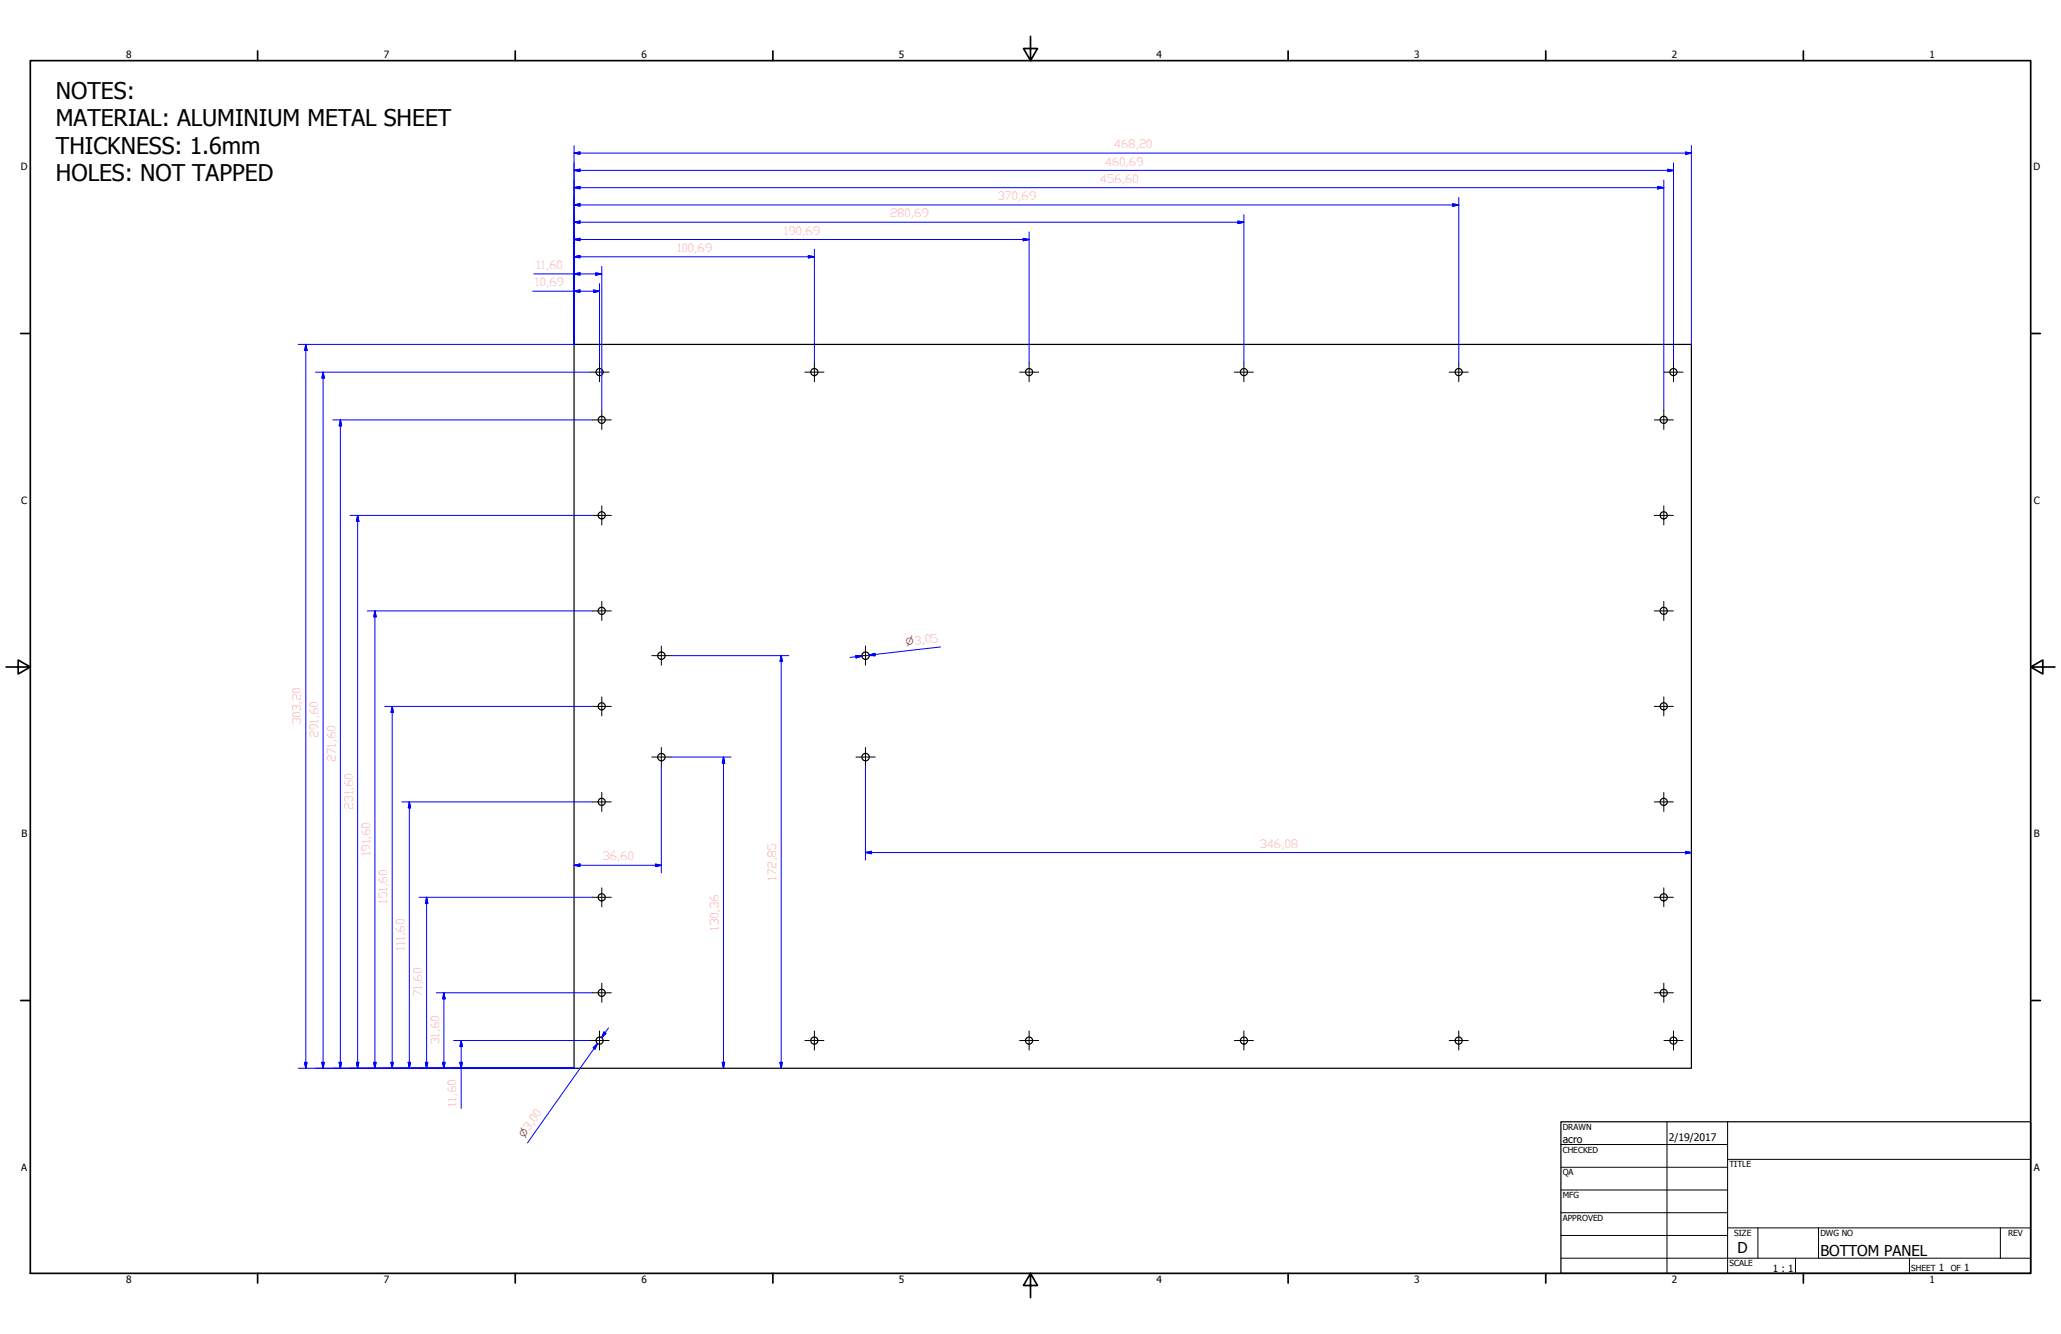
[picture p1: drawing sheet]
<svg xmlns="http://www.w3.org/2000/svg" width="864mm" height="559mm" viewBox="0 0 864 559" stroke-linecap="round" stroke-linejoin="round" font-family="sans-serif">
<!-- layer: Visible (ISO) -->
<g fill="none" stroke="#000" stroke-width=".51">
<path d="M240.5 144.3h468.2v303.2h-468.2z"/>
<circle cx="251.2" cy="155.9" r="1.49"/>
<circle cx="341.2" cy="155.9" r="1.49"/>
<circle cx="431.2" cy="155.9" r="1.49"/>
<circle cx="521.2" cy="155.9" r="1.49"/>
<circle cx="611.2" cy="155.9" r="1.49"/>
<circle cx="701.2" cy="155.9" r="1.49"/>
<circle cx="252.1" cy="175.9" r="1.49"/>
<circle cx="697.1" cy="175.9" r="1.49"/>
<circle cx="252.1" cy="215.9" r="1.49"/>
<circle cx="697.1" cy="215.9" r="1.49"/>
<circle cx="252.1" cy="255.9" r="1.49"/>
<circle cx="697.1" cy="255.9" r="1.49"/>
<circle cx="277.1" cy="274.7" r="1.56"/>
<circle cx="362.7" cy="274.7" r="1.56"/>
<circle cx="252.1" cy="295.9" r="1.49"/>
<circle cx="697.1" cy="295.9" r="1.49"/>
<circle cx="277.1" cy="317.2" r="1.56"/>
<circle cx="362.7" cy="317.2" r="1.56"/>
<circle cx="252.1" cy="335.9" r="1.49"/>
<circle cx="697.1" cy="335.9" r="1.49"/>
<circle cx="252.1" cy="375.9" r="1.49"/>
<circle cx="697.1" cy="375.9" r="1.49"/>
<circle cx="252.1" cy="415.9" r="1.49"/>
<circle cx="697.1" cy="415.9" r="1.49"/>
<circle cx="251.2" cy="435.9" r="1.49"/>
<circle cx="341.2" cy="435.9" r="1.49"/>
<circle cx="431.2" cy="435.9" r="1.49"/>
<circle cx="521.2" cy="435.9" r="1.49"/>
<circle cx="611.2" cy="435.9" r="1.49"/>
<circle cx="701.2" cy="435.9" r="1.49"/>
</g>
<!-- layer: Border (ANSI) -->
<g fill="none" stroke="#000" stroke-width=".7">
<path d="M431.8 15.2v10.2l-2.9-5.1h5.8l-2.9 5.1M12.7 25.4h838.2v508h-838.2zM107.9 21.3v4.1M215.9 21.3v4.1M323.8 21.3v4.1M539.8 21.3v4.1M647.7 21.3v4.1M755.6 21.3v4.1M8.6 139.7h4.1M850.9 139.7h4.1M2.5 279.4h10.2l-5.1-2.9v5.8l5.1-2.9M850.9 279.4l5.1 2.9v-5.8l-5.1 2.9h10.2"/>
<path d="M8.6 419.1h4.1M850.9 419.1h4.1M107.9 533.4v4.1M215.9 533.4v4.1M323.8 533.4v4.1M431.8 533.4l2.9 5.1h-5.8l2.9-5.1v10.2M539.8 533.4v4.1M647.7 533.4v4.1M755.6 533.4v4.1"/>
</g>
<!-- layer: Title (ANSI) -->
<g fill="none" stroke="#000" stroke-width=".42">
<path d="M654 479.4h69.9M698.5 469.9v63.5M723.9 469.9v63.5M654 488.9h69.9M654 498.5h69.9M723.9 485.6h127M654 508h69.9M654 517.5h69.9M723.9 514.3h127M736.6 514.3v12.7M762 514.3v12.7M838.2 514.3v12.7"/>
<path d="M654 527h196.9M752.3 527v6.4M800.1 527v6.4"/>
</g>
<path d="M654 469.9h196.9v63.5h-196.9z" fill="none" stroke="#000" stroke-width=".51"/>
<!-- layer: Center Mark (ISO) -->
<g fill="none" stroke="#000" stroke-width=".42">
<path d="M247.2 155.9h8M251.2 151.9v8M337.2 155.9h8M341.2 151.9v8M427.2 155.9h8M431.2 151.9v8M517.2 155.9h8M521.2 151.9v8M607.3 155.9h8M611.3 151.9v8M697.2 155.9h8M701.2 151.9v8"/>
<path d="M248.2 175.9h8M252.2 171.9v8M693.2 175.9h8M697.2 171.9v8M248.2 215.9h8M252.2 211.9v8M693.2 215.9h8M697.2 211.9v8M248.2 255.9h8M252.2 251.9v8M693.2 255.9h8M697.2 251.9v8"/>
<path d="M273.1 274.6h8.1M277.1 270.6v8M358.6 274.6h8.1M362.6 270.6v8M248.2 295.9h8M252.2 291.9v8M693.2 295.9h8M697.2 291.9v8M273.1 317.1h8.1M277.1 313.1v8.1M358.6 317.1h8.1M362.6 313.1v8.1"/>
<path d="M248.2 335.9h8M252.2 331.9v8M693.2 335.9h8M697.2 331.9v8M248.2 375.9h8M252.2 371.9v8M693.2 375.9h8M697.2 371.9v8M248.2 415.9h8M252.2 411.9v8M693.2 415.9h8M697.2 411.9v8"/>
<path d="M247.2 435.9h8M251.2 431.9v8M337.2 435.9h8M341.2 431.9v8M427.2 435.9h8M431.2 431.9v8M517.2 435.9h8M521.2 431.9v8M607.3 435.9h8M611.3 431.9v8M697.2 435.9h8M701.2 431.9v8"/>
</g>
<!-- layer: Dimension (ISO) -->
<g fill="none" stroke="#00f" stroke-width=".42">
<path d="M240.5 78.6l2.5-.5v1zM240.5 71.4l2.5-.5v1zM240.5 64.1l2.5-.4v.9zM240.5 61v83.3h-115.5M240.5 78.6h456.7M240.5 71.4h460.7M240.5 64.1h468.2M694.6 78.1l2.6 .5-2.6 .5zM697.2 75.4v96.5M698.8 70.9l2.4 .5-2.4 .5zM701.2 68.2v83.7M706.2 63.7l2.5 .4-2.5 .5z"/>
<path d="M708.7 61v83.3M240.5 93.1l2.5-.5v1zM240.5 85.9l2.5-.6v1.1zM240.5 93.1h280.7M240.5 85.9h370.8M428.8 99.8l2.4 .5-2.4 .5zM431.2 97.2v54.7M518.7 92.6l2.5 .5-2.5 .5zM521.2 89.9v62M608.7 85.3l2.6 .6-2.6 .5zM611.3 82.7v69.2M223.7 114.7h28.5"/>
<path d="M240.5 114.7l2.5-.4v1zM240.5 107.6l2.5-.5v.9zM240.5 100.3l2.5-.5v1zM240.5 107.6h100.7M240.5 100.3h190.7M249.6 114.3l2.6 .4-2.6 .6zM251.2 118.8v33.1M252.2 111.6v44.2M338.7 107.1l2.5 .5-2.5 .4zM341.2 104.4v47.5M223.2 122h28M240.5 122l2.5-.5v1z"/>
<path d="M248.7 121.5l2.5 .5-2.5 .5zM128.1 144.3l.6 2.5h-1.1zM128.1 144.3v303.2M132.2 155.9h115M135.4 155.9l.5 2.5h-1zM135.4 155.9v291.6M252.2 156v15.9M139.4 175.9h108.8M142.6 175.9l.5 2.5h-1zM142.6 175.9v271.6M146.7 215.9h101.5M149.9 215.9l.5 2.5h-1z"/>
<path d="M149.9 215.9v231.6M153.9 255.9h94.3M157.1 255.9l.5 2.5h-1zM157.1 255.9v191.6M281.2 274.6h49.3M327.3 274.6l.5 2.5h-1zM327.3 274.6v172.9M358.6 274.6l2.5 .2-2.4 .8zM361.1 274.8l-4.9 .6M364.2 274.4l2.4-.7 .1 1zM394.1 271l-29.9 3.4 2.4-.2M161.2 295.9h87"/>
<path d="M164.3 295.9l.5 2.5h-1zM164.3 295.9v151.6M281.2 317.1h25.1M303.1 317.1l.6 2.6h-1.1zM303.1 317.1v130.4M168.3 335.9h79.9M171.5 335.9l.5 2.5h-.9zM171.5 335.9v111.6M277.1 321.2v44.4M362.6 321.2v39.1M362.6 357.1l2.6-.5v1zM362.6 357.1h346.1"/>
<path d="M706.2 356.6l2.5 .5-2.5 .5zM175.6 375.9h72.6M178.8 375.9l.5 2.5h-1.1zM178.8 375.9v71.6M240.5 362.5l2.5-.6v1.1zM240.5 362.5h36.6M274.6 361.9l2.5 .6-2.5 .5zM182.8 415.9h65.4M186 415.9l.5 2.5h-1zM186 415.9v31.6M190.1 435.9h57.1M193.2 435.9l.5 2.5h-1z"/>
<path d="M193.2 435.9v28.4M248.5 438.8l1.9-1.7-1.1 2.3zM248.9 439.2l1.5-2.1-29.4 41.6M253.1 432.3l.8 .6-1.8 1.8zM255 430.6l-2.9 4.1M125 447.5h115.5M127.6 445h1.1l-.6 2.5zM134.9 445h1l-.5 2.5zM142.1 445h1l-.5 2.5zM149.4 445h1l-.5 2.5zM156.6 445h1l-.5 2.5zM163.8 445h1l-.5 2.5z"/>
<path d="M171.1 445h.9l-.5 2.5zM178.2 445h1.1l-.5 2.5zM185.5 445h1l-.5 2.5zM192.7 445h1l-.5 2.5zM302.6 445h1.1l-.6 2.5zM326.8 445h1l-.5 2.5z"/>
</g>
<g fill="#00f" stroke="#00f" stroke-width=".42">
<path d="M192.7 445l.5 2.5z"/>
<path d="M192.7 445h1l-.5 2.5z"/>
<path d="M193.2 435.9l.5 2.5z"/>
<path d="M193.2 435.9l.5 2.5h-1z"/>
<path d="M185.5 445l.5 2.5z"/>
<path d="M185.5 445h1l-.5 2.5z"/>
<path d="M186 415.9l.5 2.5z"/>
<path d="M186 415.9l.5 2.5h-1z"/>
<path d="M178.2 445l.6 2.5z"/>
<path d="M178.2 445h1.1l-.5 2.5z"/>
<path d="M178.8 375.9l.5 2.5z"/>
<path d="M178.8 375.9l.5 2.5h-1.1z"/>
<path d="M171.1 445l.4 2.5z"/>
<path d="M171.1 445h.9l-.5 2.5z"/>
<path d="M171.5 335.9l.5 2.5z"/>
<path d="M171.5 335.9l.5 2.5h-.9z"/>
<path d="M163.8 445l.5 2.5z"/>
<path d="M163.8 445h1l-.5 2.5z"/>
<path d="M164.3 295.9l.5 2.5z"/>
<path d="M164.3 295.9l.5 2.5h-1z"/>
<path d="M156.6 445l.5 2.5z"/>
<path d="M156.6 445h1l-.5 2.5z"/>
<path d="M157.1 255.9l.5 2.5z"/>
<path d="M157.1 255.9l.5 2.5h-1z"/>
<path d="M149.4 445l.5 2.5z"/>
<path d="M149.4 445h1l-.5 2.5z"/>
<path d="M149.9 215.9l.5 2.5z"/>
<path d="M149.9 215.9l.5 2.5h-1z"/>
<path d="M142.1 445l.5 2.5z"/>
<path d="M142.1 445h1l-.5 2.5z"/>
<path d="M142.6 175.9l.5 2.5z"/>
<path d="M142.6 175.9l.5 2.5h-1z"/>
<path d="M134.9 445l.5 2.5z"/>
<path d="M134.9 445h1l-.5 2.5z"/>
<path d="M135.4 155.9l.5 2.5z"/>
<path d="M135.4 155.9l.5 2.5h-1z"/>
<path d="M127.6 445l.5 2.5z"/>
<path d="M127.6 445h1.1l-.6 2.5z"/>
<path d="M128.1 144.3l.6 2.5z"/>
<path d="M128.1 144.3l.6 2.5h-1.1z"/>
<path d="M240.5 122l2.5-.5z"/>
<path d="M240.5 122l2.5-.5v1z"/>
<path d="M248.7 122.5l2.5-.5z"/>
<path d="M248.7 121.5l2.5 .5-2.5 .5z"/>
<path d="M240.5 114.7l2.5-.4z"/>
<path d="M240.5 114.7l2.5-.4v1z"/>
<path d="M249.6 115.3l2.6-.6z"/>
<path d="M249.6 114.3l2.6 .4-2.6 .6z"/>
<path d="M240.5 107.6l2.5-.5z"/>
<path d="M240.5 107.6l2.5-.5v.9z"/>
<path d="M338.7 108l2.5-.4z"/>
<path d="M338.7 107.1l2.5 .5-2.5 .4z"/>
<path d="M240.5 100.3l2.5-.5z"/>
<path d="M240.5 100.3l2.5-.5v1z"/>
<path d="M428.8 100.8l2.4-.5z"/>
<path d="M428.8 99.8l2.4 .5-2.4 .5z"/>
<path d="M240.5 93.1l2.5-.5z"/>
<path d="M240.5 93.1l2.5-.5v1z"/>
<path d="M518.7 93.6l2.5-.5z"/>
<path d="M518.7 92.6l2.5 .5-2.5 .5z"/>
<path d="M240.5 85.9l2.5-.6z"/>
<path d="M240.5 85.9l2.5-.6v1.1z"/>
<path d="M608.7 86.4l2.6-.5z"/>
<path d="M608.7 85.3l2.6 .6-2.6 .5z"/>
<path d="M240.5 78.6l2.5-.5z"/>
<path d="M240.5 78.6l2.5-.5v1z"/>
<path d="M694.6 79.1l2.6-.5z"/>
<path d="M694.6 78.1l2.6 .5-2.6 .5z"/>
<path d="M240.5 71.4l2.5-.5z"/>
<path d="M240.5 71.4l2.5-.5v1z"/>
<path d="M698.8 71.9l2.4-.5z"/>
<path d="M698.8 70.9l2.4 .5-2.4 .5z"/>
<path d="M240.5 64.1l2.5-.4z"/>
<path d="M240.5 64.1l2.5-.4v.9z"/>
<path d="M706.2 64.6l2.5-.5z"/>
<path d="M706.2 63.7l2.5 .4-2.5 .5z"/>
<path d="M240.5 362.5l2.5-.6z"/>
<path d="M240.5 362.5l2.5-.6v1.1z"/>
<path d="M274.6 363l2.5-.5z"/>
<path d="M274.6 361.9l2.5 .6-2.5 .5z"/>
<path d="M706.2 357.6l2.5-.5z"/>
<path d="M706.2 356.6l2.5 .5-2.5 .5z"/>
<path d="M362.6 357.1l2.6-.5z"/>
<path d="M362.6 357.1l2.6-.5v1z"/>
<path d="M302.6 445l.5 2.5z"/>
<path d="M302.6 445h1.1l-.6 2.5z"/>
<path d="M303.1 317.1l.6 2.6z"/>
<path d="M303.1 317.1l.6 2.6h-1.1z"/>
<path d="M326.8 445l.5 2.5z"/>
<path d="M326.8 445h1l-.5 2.5z"/>
<path d="M327.3 274.6l.5 2.5z"/>
<path d="M327.3 274.6l.5 2.5h-1z"/>
<path d="M364.2 274.4l2.4-.7z"/>
<path d="M364.2 274.4l2.4-.7 .1 1z"/>
<path d="M358.7 275.6l2.4-.8z"/>
<path d="M358.6 274.6l2.5 .2-2.4 .8z"/>
<path d="M250.4 437.1l-1.1 2.3z"/>
<path d="M248.5 438.8l1.9-1.7-1.1 2.3z"/>
<path d="M253.1 432.3l-1 2.4z"/>
<path d="M253.1 432.3l.8 .6-1.8 1.8z"/>
</g>
<g font-size="9.7">
<text x="23.4" y="41.3">NOTES:</text>
<text x="23.4" y="52.8">MATERIAL: ALUMINIUM METAL SHEET</text>
<text x="23.4" y="64.3">THICKNESS: 1.6mm</text>
<text x="23.4" y="75.8">HOLES: NOT TAPPED</text>
</g>
<g font-size="6.3">
<text x="728.1" y="524.9">D</text>
<text x="762.8" y="526.2">BOTTOM PANEL</text>
</g>
<g font-size="4.7" fill="#f00">
<text x="466.5" y="62.1">468,20</text>
<text x="462.8" y="69.3">460,69</text>
<text x="460.8" y="76.6">456,60</text>
<text x="417.8" y="83.8">370,69</text>
<text x="372.8" y="91.1">280,69</text>
<text x="328.3" y="98.3">190,69</text>
<text x="283.6" y="105.5">100,69</text>
<text x="224.5" y="112.7">11,60</text>
<text x="224" y="120">10,69</text>
<text x="383.1" y="270" transform="rotate(-7 383.1 270)">3,05</text>
<text x="126.1" y="303.7" transform="rotate(-90 126.1 303.7)">303,20</text>
<text x="133.3" y="309.2" transform="rotate(-90 133.3 309.2)">291,60</text>
<text x="140.6" y="319.3" transform="rotate(-90 140.6 319.3)">271,60</text>
<text x="147.8" y="339.3" transform="rotate(-90 147.8 339.3)">231,60</text>
<text x="155.1" y="358.8" transform="rotate(-90 155.1 358.8)">191,60</text>
<text x="527.6" y="355.1">346,08</text>
<text x="252.3" y="360.4">36,60</text>
<text x="325.2" y="368.9" transform="rotate(-90 325.2 368.9)">172,85</text>
<text x="162.2" y="378.8" transform="rotate(-90 162.2 378.8)">151,60</text>
<text x="301.1" y="389.9" transform="rotate(-90 301.1 389.9)">130,36</text>
<text x="169.5" y="398.3" transform="rotate(-90 169.5 398.3)">111,60</text>
<text x="176.7" y="417.8" transform="rotate(-90 176.7 417.8)">71,60</text>
<text x="184" y="437.8" transform="rotate(-90 184 437.8)">31,60</text>
<text x="191.2" y="463.5" transform="rotate(-90 191.2 463.5)">11,60</text>
<text x="221.6" y="474" transform="rotate(-55 221.6 474)">3,00</text>
</g>
<g font-size="4.4">
<text x="654.8" y="478.6">acro</text>
<text x="699.3" y="478">2/19/2017</text>
</g>
<g font-size="4.2">
<text x="52.8" y="24.4">8</text>
<text x="160.8" y="24.4">7</text>
<text x="268.7" y="24.4">6</text>
<text x="376.7" y="24.4">5</text>
<text x="484.6" y="24.4">4</text>
<text x="592.6" y="24.4">3</text>
<text x="700.5" y="24.4">2</text>
<text x="808.5" y="24.4">1</text>
<text x="8.8" y="71.4">D</text>
<text x="852" y="71.4">D</text>
<text x="8.9" y="211.1">C</text>
<text x="852.2" y="211.1">C</text>
<text x="9" y="350.8">B</text>
<text x="852.2" y="350.8">B</text>
<text x="8.9" y="490.5">A</text>
<text x="852.2" y="490.5">A</text>
<text x="742.9" y="532.6">1 : 1</text>
<text x="812.4" y="532.6">1</text>
<text x="823" y="532.6">1</text>
<text x="52.8" y="537.5">8</text>
<text x="160.8" y="537.5">7</text>
<text x="268.7" y="537.5">6</text>
<text x="376.7" y="537.5">5</text>
<text x="484.6" y="537.5">4</text>
<text x="592.6" y="537.5">3</text>
<text x="700.5" y="537.5">2</text>
<text x="808.5" y="537.5">1</text>
</g>
<g font-size="3.9" fill="#f00">
<text x="379.7" y="270.4" transform="rotate(-7 379.7 270.4)">⌀</text>
<text x="219.6" y="476.8" transform="rotate(-55 219.6 476.8)">⌀</text>
</g>
<g font-size="3.5">
<text x="654.8" y="473.2">DRAWN</text>
<text x="654.8" y="482.8">CHECKED</text>
<text x="724.7" y="488.9">TITLE</text>
<text x="654.8" y="492.3">QA</text>
<text x="654.8" y="501.8">MFG</text>
<text x="654.8" y="511.4">APPROVED</text>
<text x="726.7" y="517.7">SIZE</text>
<text x="762.8" y="517.7">DWG NO</text>
<text x="841.4" y="517.7">REV</text>
<text x="724.7" y="530.4">SCALE</text>
<text x="800.9" y="532.6">SHEET</text>
<text x="817.4" y="532.6">OF</text>
</g>
</svg>
